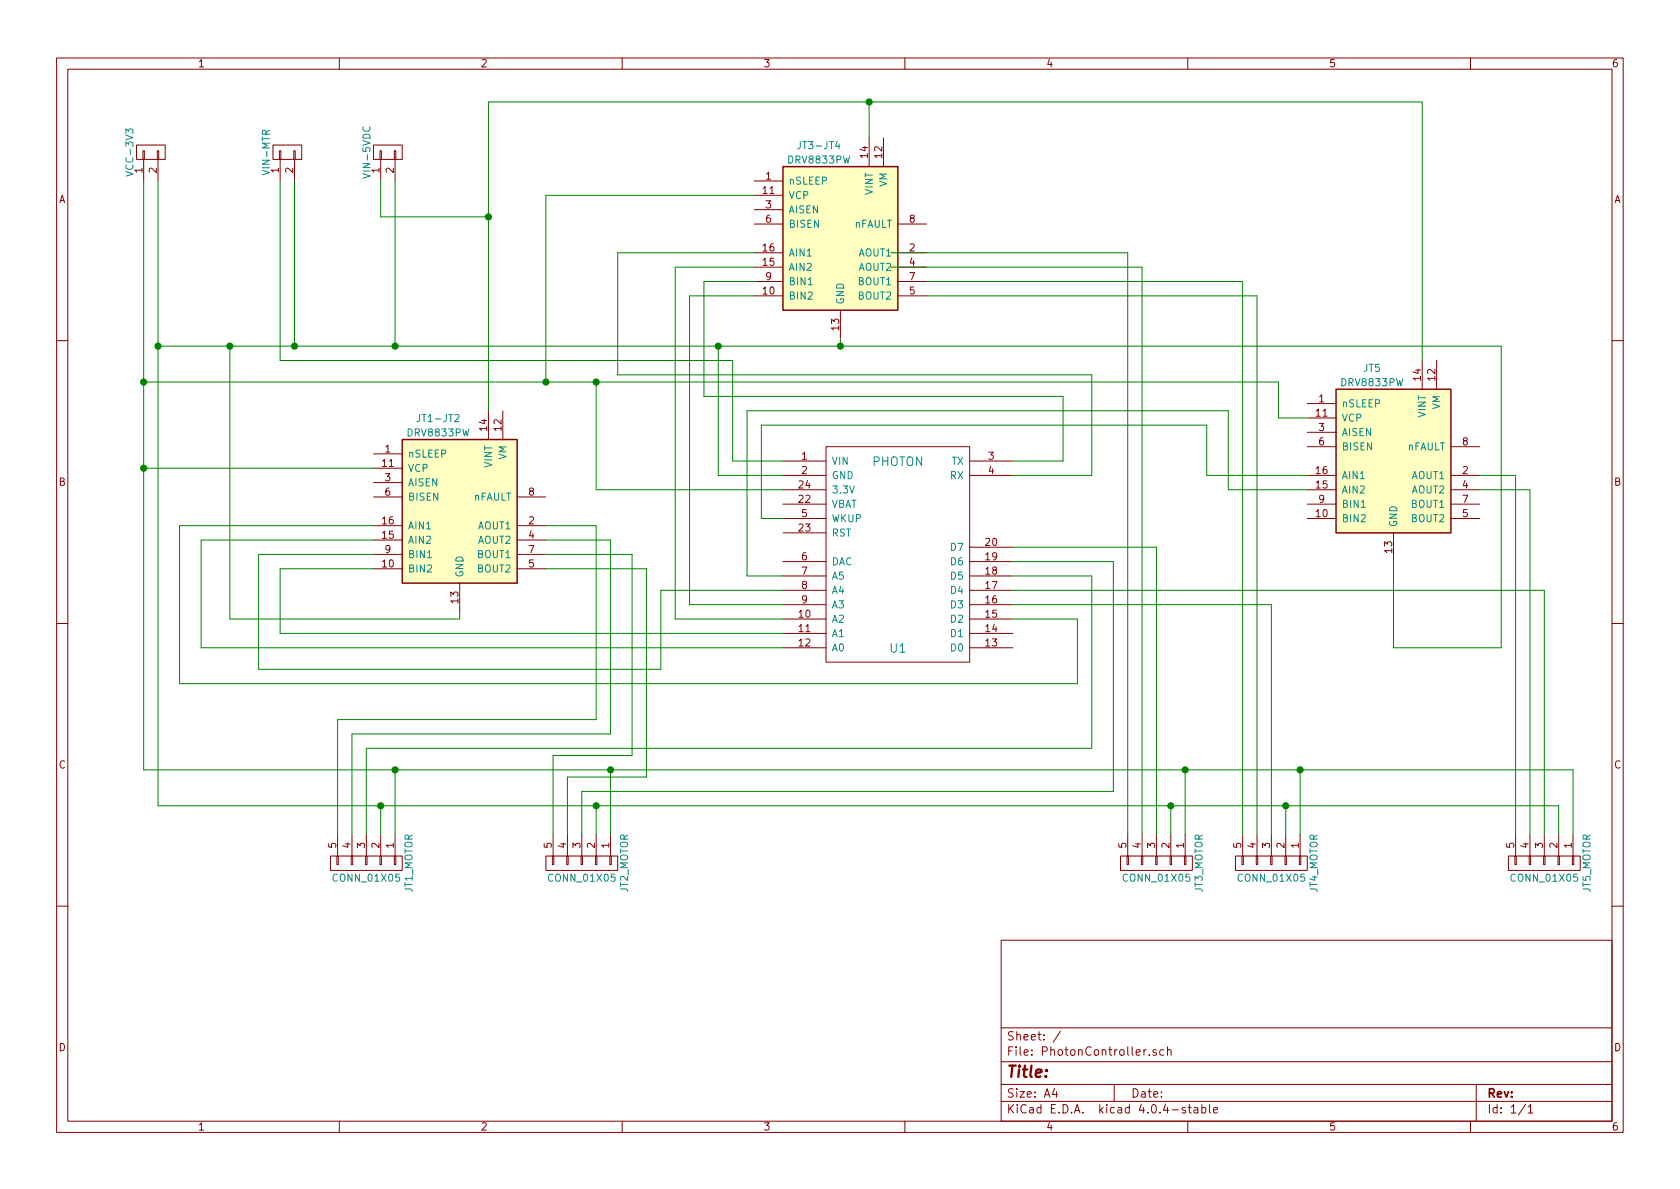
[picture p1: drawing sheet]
<svg xmlns="http://www.w3.org/2000/svg" width="297mm" height="210mm" viewBox="0 0 297 210" stroke-linecap="round" stroke-linejoin="round" font-family="sans-serif">
<g fill="none" stroke="#840000" stroke-width=".18">
<path d="M10 10.3h277v189.9h-277zM12 12.2h273v186.1h-273zM60 10.3v1.9M110 10.3v1.9M160 10.3v1.9M210 10.3v1.9M260 10.3v1.9M24.1 25.6h5.1v2.6h-5.1zM25.3 26.7h.2v1.5h-.2zM25.4 28.2v3.8M27.8 26.7h.3v1.5h-.3zM27.9 28.2v3.8"/>
<path d="M48.3 25.6h5v2.6h-5zM49.4 26.7h.3v1.5h-.3zM49.5 28.2v3.8M51.9 26.7h.3v1.5h-.3zM52.1 28.2v3.8M66 25.6h5.1v2.6h-5.1zM67.2 26.7h.2v1.5h-.2zM67.3 28.2v3.8M69.7 26.7h.3v1.5h-.3zM69.8 28.2v3.8M133.3 32h5.1M133.3 37.1h5.1"/>
<path d="M133.3 39.6h5.1M133.3 34.5h5.1M153.7 24.4v5.1M156.2 24.4v5.1M158.7 39.6h5.1M133.3 44.7h5.1M133.3 47.2h5.1M133.3 52.3h5.1M133.3 49.8h5.1M148.6 54.9v5M158.7 44.7h5.1M158.7 47.2h5.1"/>
<path d="M158.7 52.3h5.1M158.7 49.8h5.1M10 60.2h2M86.4 72.6v5.1M88.9 72.6v5.1M146 79h25.4v38.1h-25.4zM231.1 71.4h5.1M231.1 76.4h5.1M231.1 79h5.1M231.1 73.9h5.1M251.5 63.7v5.1M254 63.7v5.1"/>
<path d="M256.5 79h5.1M285 60.2h2M66 80.3h5.1M66 93h5.1M66 85.3h5.1M66 95.5h5.1M66 87.9h5.1M66 98h5.1M66 82.8h5.1M91.4 93h5.1M91.4 95.5h5.1M91.4 87.9h5.1"/>
<path d="M91.4 98h5.1M138.4 81.5h7.6M138.4 84.1h7.6M138.4 91.7h7.6M138.4 99.3h7.6M138.4 89.1h7.6M138.4 94.2h7.6M138.4 86.6h7.6M171.4 81.5h7.7M171.4 84.1h7.7M171.4 99.3h7.7M171.4 96.8h7.7"/>
<path d="M231.1 84.1h5.1M231.1 91.7h5.1M231.1 89.1h5.1M231.1 86.6h5.1M246.4 94.2v5.1M256.5 84.1h5.1M256.5 91.7h5.1M256.5 89.1h5.1M256.5 86.6h5.1M10 110.3h2M66 100.6h5.1M81.3 103.1v5.1"/>
<path d="M91.4 100.6h5.1M138.4 101.8h7.6M138.4 104.4h7.6M138.4 106.9h7.6M138.4 109.5h7.6M138.4 112h7.6M138.4 114.5h7.6M171.4 101.8h7.7M171.4 104.4h7.7M171.4 106.9h7.7M171.4 109.5h7.7M171.4 112h7.7"/>
<path d="M171.4 114.5h7.7M285 110.3h2M58.4 151.4h12.7v2.5h-12.7zM59.6 151.4h.2v1.5h-.2zM59.7 147.6v3.8M62.1 151.4h.3v1.5h-.3zM62.2 147.6v3.8M64.6 151.4h.3v1.5h-.3zM64.8 147.6v3.8M67.2 151.4h.2v1.5h-.2zM67.3 147.6v3.8M69.7 151.4h.3v1.5h-.3z"/>
<path d="M69.8 147.6v3.8M96.5 151.4h12.7v2.5h-12.7zM97.7 151.4h.2v1.5h-.2zM97.8 147.6v3.8M100.2 151.4h.3v1.5h-.3zM100.3 147.6v3.8M102.7 151.4h.3v1.5h-.3zM102.9 147.6v3.8M105.3 151.4h.2v1.5h-.2zM105.4 147.6v3.8M107.8 151.4h.3v1.5h-.3zM107.9 147.6v3.8"/>
<path d="M198.1 151.4h12.7v2.5h-12.7zM199.3 151.4h.2v1.5h-.2zM199.4 147.6v3.8M201.8 151.4h.3v1.5h-.3zM201.9 147.6v3.8M204.3 151.4h.3v1.5h-.3zM204.5 147.6v3.8M206.9 151.4h.2v1.5h-.2zM207 147.6v3.8M209.4 151.4h.3v1.5h-.3zM209.5 147.6v3.8M218.4 151.4h12.7v2.5h-12.7z"/>
<path d="M219.6 151.4h.2v1.5h-.2zM219.7 147.6v3.8M222.1 151.4h.3v1.5h-.3zM222.2 147.6v3.8M224.7 151.4h.2v1.5h-.2zM224.8 147.6v3.8M227.2 151.4h.3v1.5h-.3zM227.3 147.6v3.8M229.7 151.4h.3v1.5h-.3zM229.9 147.6v3.8M266.7 151.4h12.7v2.5h-12.7zM267.8 151.4h.3v1.5h-.3z"/>
<path d="M268 147.6v3.8M270.4 151.4h.2v1.5h-.2zM270.5 147.6v3.8M272.9 151.4h.3v1.5h-.3zM273 147.6v3.8M275.5 151.4h.2v1.5h-.2zM275.6 147.6v3.8M278 151.4h.3v1.5h-.3zM278.1 147.6v3.8M10 160.2h2M177 166.3h108v32h-108zM285 160.2h2"/>
<path d="M60 198.3v1.9M110 198.3v1.9M160 198.3v1.9M177 194.8h108M177 191.8h108M177 187.8h108M177 181.8h108M186.4 192.5l-.3 1h.9M186.8 193v1M187.5 182.3l-1.3 2M197 191.8v3M202.7 185.6l-.4 .3"/>
<path d="M203.2 186.5v.1M204.4 185.7a.37 .37 0 0 0-.6 .1l.1 .2 .5 .2 .1 .1-.2 .3-.5-.1M205.8 185.7l-.5-.1-.2 .3v.6l.2 .1 .5-.1M206.4 185.7l.2-.1 .4 .1 .1 .9M206.4 185.1v1.5M209.6 195.9a.37 .37 0 0 0-.6 .1l.1 .3 .5 .1 .1 .1-.3 .3-.4-.1M210 198.3v1.9M210.1 195.8h.5M210.3 195.3v1.3l.3 .2M211.2 195.9h.5l.1 .9M211.8 196.2l-.5 .1-.2 .2 .2 .3 .5-.1M212.5 195.9l.4-.1 .3 .3-.1 .6h-.6"/>
<path d="M212.5 195.3v1.5M213.8 195.3v1.3l.2 .2M214.6 196.3l.7-.1-.1-.3-.4-.1-.2 .2v.7h.6M260 198.3v1.9M261 191.8v6.5M269.7 195.2l-1.2 2M270.2 195.8l.4-.5v1.5M270.2 196.8h.8"/>
</g>
<g fill="#ffffc2" stroke="#ffffc2" stroke-width=".18">
<path d="M71.1 77.7h20.3v25.4h-20.3z"/>
<path d="M138.4 29.5h20.3v25.4h-20.3z"/>
<path d="M236.2 68.8h20.3v25.4h-20.3z"/>
</g>
<path d="M138.4 29.5h20.3v25.4h-20.3zM71.1 77.7h20.3v25.4h-20.3zM236.2 68.8h20.3v25.4h-20.3z" fill="none" stroke="#840000" stroke-width=".25"/>
<path d="M148 25l-.2 .9h.7" fill="none" stroke="#008484" stroke-width=".18"/>
<g fill="none" stroke="#008400" stroke-width=".18">
<path d="M153.7 18v6.4M25.4 32v104.1h252.7v11.5M27.9 32v110.5h247.7v5.1M49.5 32v31.7h80v17.8h8.9M52.1 32v29.2M67.3 32v6.3h19.1M69.8 32v29.2M133.3 34.5h-36.8v33.1M133.3 47.2h-13.9v62.3h19M133.3 44.7h-24.1v21.6h83.8v17.8h-13.9M133.3 49.8h-8.8v20.3h63.5v11.4h-8.9M133.3 52.3h-11.4v54.6h16.5"/>
<path d="M148.6 59.9v1.3M157.5 44.7h41.9v102.9M157.5 47.2h44.4v100.4M163.8 49.8h55.9v97.8M163.8 52.3h58.4v95.3M25.4 67.6h200.7v6.3h5M27.9 61.2h237.5v53.3h-19v-15.2M40.6 61.2v48.3h40.7v-1.3M105.4 67.6v19h33M127 61.2v22.9h11.4M251.5 63.7v-45.7h-165.1v54.6M25.4 82.8h40.6"/>
<path d="M66 93h-34.3v27.9h158.8v-11.4h-11.4M66 95.5h-30.4v19h102.8M66 98h-20.3v20.4h71.1v-14h21.6M96.5 93h8.9v34.2h-45.7v20.4M96.5 95.5h11.4v34.3h-45.7v17.8M96.5 98h15.3v35.6h-14v14M179.1 99.3h17.7v40.6h-93.9v7.7M179.1 96.8h25.4v50.8M231.1 86.6h-13.9v-14h-85.1v29.2h6.3M231.1 84.1h-17.7v-8.9h-78.8v16.5h3.8M261.6 84.1h6.4v63.5M261.6 86.6h8.9v61"/>
<path d="M66 100.6h-16.5v11.4h88.9M96.5 100.6h17.8v36.8h-14v10.2M179.1 101.8h13.9v30.5h-128.2v15.3M179.1 104.4h93.9v43.2M179.1 106.9h45.7v40.7M69.8 136.1v11.5M107.9 136.1v11.5M209.5 136.1v11.5M229.9 136.1v11.5M67.3 142.5v5.1M105.4 142.5v5.1M207 142.5v5.1"/>
<path d="M227.3 142.5v5.1"/>
</g>
<g fill="#008400" stroke="#008400" stroke-width=".25">
<circle cx="86.4" cy="38.3" r=".51"/>
<circle cx="153.7" cy="18" r=".51"/>
<circle cx="69.9" cy="61.2" r=".51"/>
<circle cx="52.1" cy="61.2" r=".51"/>
<circle cx="127" cy="61.2" r=".51"/>
<circle cx="148.6" cy="61.2" r=".51"/>
<circle cx="25.4" cy="82.8" r=".51"/>
<circle cx="69.9" cy="136.1" r=".51"/>
<circle cx="108" cy="136.1" r=".51"/>
<circle cx="209.6" cy="136.1" r=".51"/>
<circle cx="229.9" cy="136.1" r=".51"/>
<circle cx="40.6" cy="61.2" r=".51"/>
<circle cx="27.9" cy="61.2" r=".51"/>
<circle cx="67.3" cy="142.5" r=".51"/>
<circle cx="105.4" cy="142.5" r=".51"/>
<circle cx="207" cy="142.5" r=".51"/>
<circle cx="227.3" cy="142.5" r=".51"/>
<circle cx="25.4" cy="67.6" r=".51"/>
<circle cx="96.5" cy="67.6" r=".51"/>
<circle cx="105.4" cy="67.6" r=".51"/>
</g>
<text font-size="2.8" fill="#840000" x="178" y="190.5">Title:</text>
<g font-size="2.1" fill="#008484">
<text x="154.2" y="82.4">PHOTON</text>
<text x="157.4" y="115.4">U1</text>
</g>
<g font-size="2.1" fill="#840000">
<text x="178" y="184">Sheet: /</text>
<text x="178" y="186.7">File: PhotonController.sch</text>
<text x="178" y="196.9">KiCad E.D.A. kicad 4.0.4-stable</text>
<text x="178" y="194.1">Size: A4</text>
<text x="200" y="194.1">Date:</text>
<text x="263" y="194.1">Rev:</text>
<text x="263" y="196.9">Id: 1/1</text>
</g>
<g font-size="1.8" fill="#840000">
<text x="35" y="11.9">1</text>
<text x="85" y="11.9">2</text>
<text x="135" y="11.9">3</text>
<text x="185" y="11.9">4</text>
<text x="235" y="11.9">5</text>
<text x="285" y="11.9">6</text>
<text x="153.4" y="27.9" transform="rotate(-90 153.4 27.9)">14</text>
<text x="156" y="27.9" transform="rotate(-90 156 27.9)">12</text>
<text x="10.4" y="35.9">A</text>
<text x="25.1" y="30.6" transform="rotate(-90 25.1 30.6)">1</text>
<text x="27.7" y="30.6" transform="rotate(-90 27.7 30.6)">2</text>
<text x="49.3" y="30.6" transform="rotate(-90 49.3 30.6)">1</text>
<text x="51.8" y="30.6" transform="rotate(-90 51.8 30.6)">2</text>
<text x="67.1" y="30.6" transform="rotate(-90 67.1 30.6)">1</text>
<text x="69.6" y="30.6" transform="rotate(-90 69.6 30.6)">2</text>
<text x="134.9" y="34.3">11</text>
<text x="135.4" y="31.7">1</text>
<text x="285.4" y="35.9">A</text>
<text x="135.4" y="36.8">3</text>
<text x="135.4" y="39.4">6</text>
<text x="160.8" y="39.4">8</text>
<text x="134.9" y="47">15</text>
<text x="134.9" y="44.4">16</text>
<text x="160.8" y="44.4">2</text>
<text x="160.8" y="47">4</text>
<text x="134.9" y="52.1">10</text>
<text x="135.4" y="49.5">9</text>
<text x="160.8" y="52.1">5</text>
<text x="160.8" y="49.5">7</text>
<text x="148.3" y="58.4" transform="rotate(-90 148.3 58.4)">13</text>
<text x="233.2" y="71.1">1</text>
<text x="251.2" y="67.3" transform="rotate(-90 251.2 67.3)">14</text>
<text x="253.7" y="67.3" transform="rotate(-90 253.7 67.3)">12</text>
<text x="86.1" y="76.1" transform="rotate(-90 86.1 76.1)">14</text>
<text x="88.6" y="76.1" transform="rotate(-90 88.6 76.1)">12</text>
<text x="232.7" y="73.7">11</text>
<text x="233.2" y="76.2">3</text>
<text x="67.6" y="82.5">11</text>
<text x="68.1" y="80">1</text>
<text x="141.8" y="81.3">1</text>
<text x="141.8" y="83.8">2</text>
<text x="174.8" y="81.3">3</text>
<text x="174.8" y="83.8">4</text>
<text x="232.7" y="83.8">16</text>
<text x="233.2" y="78.7">6</text>
<text x="258.6" y="83.8">2</text>
<text x="258.6" y="78.7">8</text>
<text x="10.4" y="85.9">B</text>
<text x="68.1" y="85.1">3</text>
<text x="68.1" y="87.6">6</text>
<text x="93.5" y="87.6">8</text>
<text x="141.3" y="88.9">22</text>
<text x="141.3" y="86.4">24</text>
<text x="232.7" y="86.4">15</text>
<text x="233.2" y="88.9">9</text>
<text x="258.6" y="86.4">4</text>
<text x="258.6" y="88.9">7</text>
<text x="285.4" y="85.9">B</text>
<text x="67.6" y="95.2">15</text>
<text x="67.6" y="92.7">16</text>
<text x="93.5" y="92.7">2</text>
<text x="93.5" y="95.2">4</text>
<text x="141.3" y="94">23</text>
<text x="141.8" y="91.4">5</text>
<text x="232.7" y="91.4">10</text>
<text x="258.6" y="91.4">5</text>
<text x="67.6" y="100.3">10</text>
<text x="68.1" y="97.8">9</text>
<text x="93.5" y="100.3">5</text>
<text x="93.5" y="97.8">7</text>
<text x="141.8" y="99.1">6</text>
<text x="141.8" y="101.6">7</text>
<text x="174.3" y="96.5">20</text>
<text x="174.3" y="101.6">18</text>
<text x="174.3" y="99.1">19</text>
<text x="246.1" y="97.7" transform="rotate(-90 246.1 97.7)">13</text>
<text x="81" y="106.6" transform="rotate(-90 81 106.6)">13</text>
<text x="141.8" y="104.1">8</text>
<text x="141.8" y="106.7">9</text>
<text x="174.3" y="106.7">16</text>
<text x="174.3" y="104.1">17</text>
<text x="141.3" y="109.2">10</text>
<text x="141.3" y="111.8">11</text>
<text x="174.3" y="111.8">14</text>
<text x="174.3" y="109.2">15</text>
<text x="141.3" y="114.3">12</text>
<text x="174.3" y="114.3">13</text>
<text x="10.4" y="135.9">C</text>
<text x="285.4" y="135.9">C</text>
<text x="59.4" y="150" transform="rotate(-90 59.4 150)">5</text>
<text x="62" y="150" transform="rotate(-90 62 150)">4</text>
<text x="64.5" y="150" transform="rotate(-90 64.5 150)">3</text>
<text x="67.1" y="150" transform="rotate(-90 67.1 150)">2</text>
<text x="69.6" y="150" transform="rotate(-90 69.6 150)">1</text>
<text x="97.5" y="150" transform="rotate(-90 97.5 150)">5</text>
<text x="100.1" y="150" transform="rotate(-90 100.1 150)">4</text>
<text x="102.6" y="150" transform="rotate(-90 102.6 150)">3</text>
<text x="105.2" y="150" transform="rotate(-90 105.2 150)">2</text>
<text x="107.7" y="150" transform="rotate(-90 107.7 150)">1</text>
<text x="199.1" y="150" transform="rotate(-90 199.1 150)">5</text>
<text x="201.7" y="150" transform="rotate(-90 201.7 150)">4</text>
<text x="204.2" y="150" transform="rotate(-90 204.2 150)">3</text>
<text x="206.8" y="150" transform="rotate(-90 206.8 150)">2</text>
<text x="209.3" y="150" transform="rotate(-90 209.3 150)">1</text>
<text x="219.5" y="150" transform="rotate(-90 219.5 150)">5</text>
<text x="222" y="150" transform="rotate(-90 222 150)">4</text>
<text x="224.5" y="150" transform="rotate(-90 224.5 150)">3</text>
<text x="227.1" y="150" transform="rotate(-90 227.1 150)">2</text>
<text x="229.6" y="150" transform="rotate(-90 229.6 150)">1</text>
<text x="267.7" y="150" transform="rotate(-90 267.7 150)">5</text>
<text x="270.3" y="150" transform="rotate(-90 270.3 150)">4</text>
<text x="272.8" y="150" transform="rotate(-90 272.8 150)">3</text>
<text x="275.3" y="150" transform="rotate(-90 275.3 150)">2</text>
<text x="277.9" y="150" transform="rotate(-90 277.9 150)">1</text>
<text x="10.4" y="185.9">D</text>
<text x="285.4" y="185.9">D</text>
<text x="35" y="199.9">1</text>
<text x="85" y="199.9">2</text>
<text x="135" y="199.9">3</text>
<text x="185" y="199.9">4</text>
<text x="235" y="199.9">5</text>
<text x="285" y="199.9">6</text>
</g>
<g font-size="1.8" fill="#008484">
<text x="139.5" y="28.9">DRV8833PW</text>
<text x="141.5" y="26.4">JT3-JT4</text>
<text x="23.6" y="30.7" transform="rotate(-90 23.6 30.7)">VCC-3V3</text>
<text x="47.7" y="30.6" transform="rotate(-90 47.7 30.6)">VIN-MTR</text>
<text x="65.5" y="31" transform="rotate(-90 65.5 31)">VIN-5VDC</text>
<text x="139.4" y="32.6">nSLEEP</text>
<text x="139.4" y="35.2">VCP</text>
<text x="154.3" y="34.5" transform="rotate(-90 154.3 34.5)">VINT</text>
<text x="156.8" y="33.1" transform="rotate(-90 156.8 33.1)">VM</text>
<text x="139.4" y="37.7">AISEN</text>
<text x="139.4" y="40.3">BISEN</text>
<text x="150.9" y="40.3">nFAULT</text>
<text x="139.4" y="47.9">AIN2</text>
<text x="139.4" y="45.3">AIN1</text>
<text x="151.7" y="45.3">AOUT1</text>
<text x="151.7" y="47.9">AOUT2</text>
<text x="139.4" y="50.4">BIN1</text>
<text x="139.4" y="53">BIN2</text>
<text x="149.2" y="53.8" transform="rotate(-90 149.2 53.8)">GND</text>
<text x="151.7" y="53">BOUT2</text>
<text x="151.7" y="50.4">BOUT1</text>
<text x="241" y="65.7">JT5</text>
<text x="237.3" y="68.3">DRV8833PW</text>
<text x="72.2" y="77.2">DRV8833PW</text>
<text x="74.1" y="74.6">JT1-JT2</text>
<text x="237.2" y="72">nSLEEP</text>
<text x="237.2" y="77.1">AISEN</text>
<text x="237.2" y="74.5">VCP</text>
<text x="252.1" y="73.9" transform="rotate(-90 252.1 73.9)">VINT</text>
<text x="254.6" y="72.5" transform="rotate(-90 254.6 72.5)">VM</text>
<text x="72.1" y="80.9">nSLEEP</text>
<text x="72.1" y="83.4">VCP</text>
<text x="87" y="82.8" transform="rotate(-90 87 82.8)">VINT</text>
<text x="89.5" y="81.4" transform="rotate(-90 89.5 81.4)">VM</text>
<text x="147.1" y="82.2">VIN</text>
<text x="168.2" y="82.2">TX</text>
<text x="237.2" y="79.6">BISEN</text>
<text x="248.6" y="79.6">nFAULT</text>
<text x="72.1" y="86">AISEN</text>
<text x="72.1" y="88.5">BISEN</text>
<text x="83.5" y="88.5">nFAULT</text>
<text x="147.1" y="84.7">GND</text>
<text x="147.1" y="89.8">VBAT</text>
<text x="147.1" y="87.2">3.3V</text>
<text x="168" y="84.7">RX</text>
<text x="237.2" y="89.8">BIN1</text>
<text x="237.2" y="87.2">AIN2</text>
<text x="237.2" y="84.7">AIN1</text>
<text x="249.5" y="84.7">AOUT1</text>
<text x="249.5" y="87.2">AOUT2</text>
<text x="249.5" y="89.8">BOUT1</text>
<text x="72.1" y="93.6">AIN1</text>
<text x="84.4" y="93.6">AOUT1</text>
<text x="147.1" y="92.3">WKUP</text>
<text x="147.1" y="94.9">RST</text>
<text x="237.2" y="92.3">BIN2</text>
<text x="247" y="93.2" transform="rotate(-90 247 93.2)">GND</text>
<text x="249.5" y="92.3">BOUT2</text>
<text x="72.1" y="98.7">BIN1</text>
<text x="72.1" y="101.2">BIN2</text>
<text x="72.1" y="96.1">AIN2</text>
<text x="84.4" y="96.1">AOUT2</text>
<text x="84.4" y="101.2">BOUT2</text>
<text x="84.4" y="98.7">BOUT1</text>
<text x="147.1" y="99.9">DAC</text>
<text x="168.2" y="97.4">D7</text>
<text x="168.2" y="99.9">D6</text>
<text x="81.9" y="102.1" transform="rotate(-90 81.9 102.1)">GND</text>
<text x="147.1" y="102.5">A5</text>
<text x="147.1" y="105">A4</text>
<text x="147.1" y="107.6">A3</text>
<text x="168.2" y="107.6">D3</text>
<text x="168.2" y="105">D4</text>
<text x="168.2" y="102.5">D5</text>
<text x="147.1" y="110.1">A2</text>
<text x="147.1" y="112.6">A1</text>
<text x="168.2" y="112.6">D1</text>
<text x="168.2" y="110.1">D2</text>
<text x="147.1" y="115.2">A0</text>
<text x="168.2" y="115.2">D0</text>
<text x="59.1" y="155.9">CONN_01X05</text>
<text x="97.2" y="155.9">CONN_01X05</text>
<text x="198.8" y="155.9">CONN_01X05</text>
<text x="219.2" y="155.9">CONN_01X05</text>
<text x="267.4" y="155.9">CONN_01X05</text>
<text x="72.9" y="158" transform="rotate(-90 72.9 158)">JT1_MOTOR</text>
<text x="111" y="158" transform="rotate(-90 111 158)">JT2_MOTOR</text>
<text x="212.6" y="158" transform="rotate(-90 212.6 158)">JT3_MOTOR</text>
<text x="232.9" y="158" transform="rotate(-90 232.9 158)">JT4_MOTOR</text>
<text x="281.2" y="158" transform="rotate(-90 281.2 158)">JT5_MOTOR</text>
</g>
</svg>
